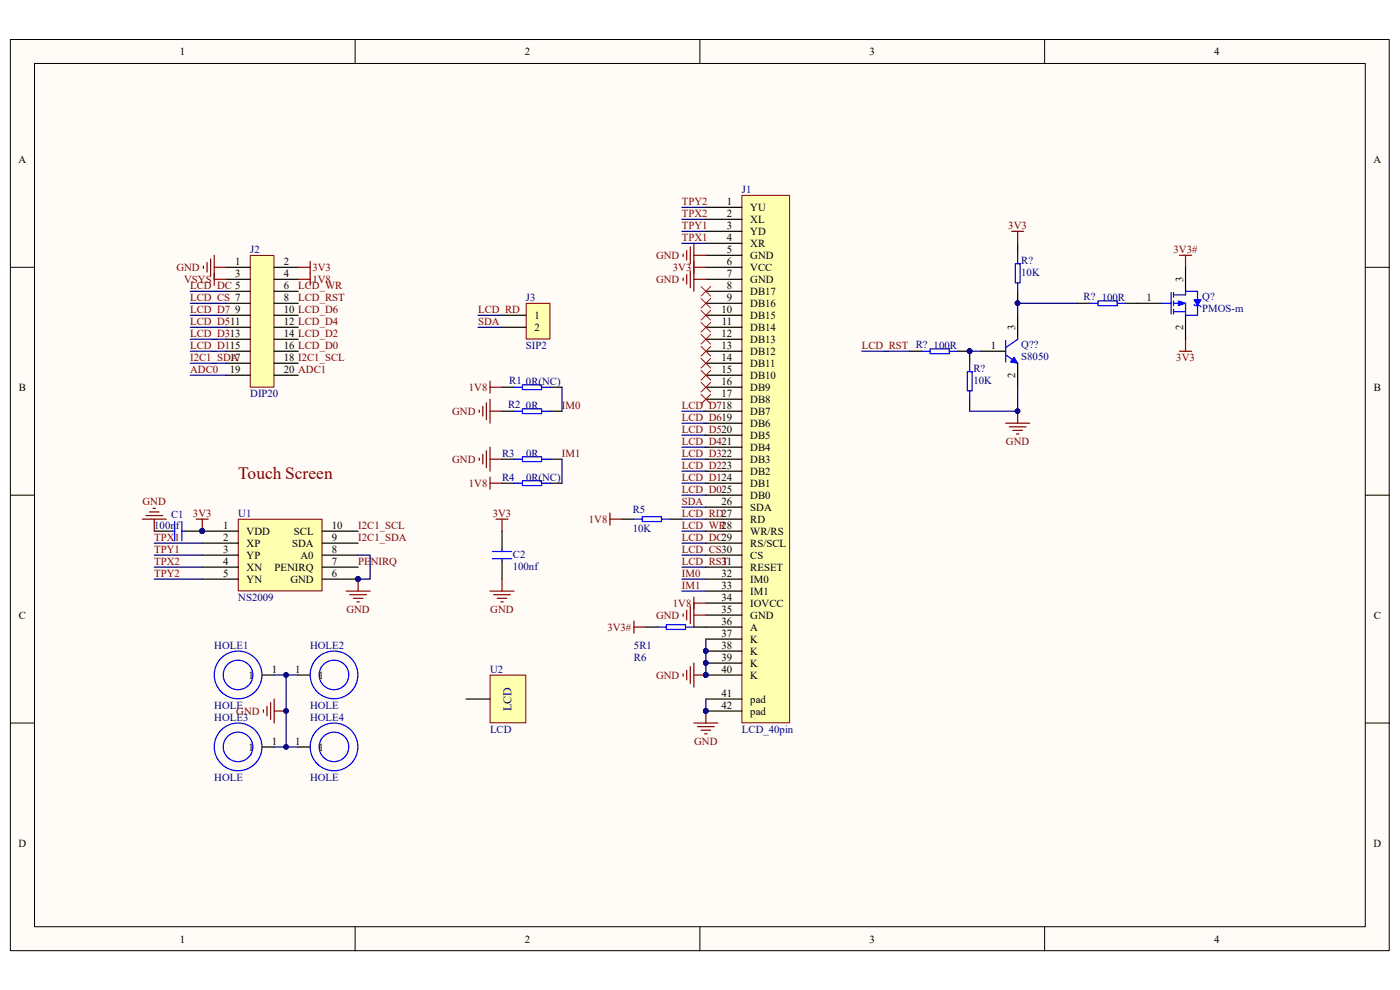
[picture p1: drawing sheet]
<svg xmlns="http://www.w3.org/2000/svg" width="297mm" height="210mm" viewBox="0 0 297 210" stroke-linecap="round" stroke-linejoin="round" font-family="sans-serif">
<path d="M2.2 8.4h292.5v193.3h-292.5z" fill="#fffcf8"/>
<path d="M2.2 8.4h292.5v193.3h-292.5z" fill="none" stroke="#000" stroke-width=".21"/>
<path d="M7.4 13.5h282.2v183.1h-282.2z" fill="#fffcf8"/>
<g fill="none" stroke="#000" stroke-width=".21">
<path d="M7.3 13.5h282.3v183.1h-282.3zM75.3 8.4v5.1M148.5 8.4v5.1M221.6 8.4v5.1M2.2 56.7h5.1M289.7 56.7h5.1M2.2 105h5.1M289.7 105h5.1M2.2 153.4h5.1M289.7 153.4h5.1M75.3 196.6v5.1M148.5 196.6v5.1"/>
<path d="M221.6 196.6v5.1"/>
</g>
<path d="M157.4 41.5h10.1v111.8h-10.1z" fill="#ffffb0"/>
<path d="M157.4 41.4h10.1v111.9h-10.1z" fill="none" stroke="#800000" stroke-width=".21"/>
<g fill="none" stroke="#000" stroke-width=".25">
<path d="M149.8 44h7.6M149.8 46.5h7.6M149.8 49.1h7.6M149.8 51.6h7.6M149.8 54.2h7.6M149.8 56.7h7.6M149.8 59.2h7.6M149.8 61.8h7.6M149.8 64.3h7.6M149.8 66.9h7.6M149.8 69.4h7.6M149.8 72h7.6"/>
<path d="M149.8 74.5h7.6M149.8 77.1h7.6M149.8 79.6h7.6M149.8 82.1h7.6M149.8 84.7h7.6M149.8 87.2h7.6M149.8 89.8h7.6M149.8 92.3h7.6M149.8 94.9h7.6M149.8 97.4h7.6M149.8 100h7.6M149.8 102.5h7.6"/>
<path d="M149.8 105h7.6M149.8 107.6h7.6M149.8 110.1h7.6M149.8 112.7h7.6M149.8 115.2h7.6M149.8 117.8h7.6M149.8 120.3h7.6M149.8 122.9h7.6M149.8 125.4h7.6M149.8 127.9h7.6M149.8 130.5h7.6M149.8 133h7.6"/>
<path d="M149.8 135.6h7.6M149.8 138.1h7.6M149.8 140.7h7.6M149.8 143.2h7.6M149.8 148.3h7.6M149.8 150.8h7.6"/>
</g>
<g fill="#000080" stroke="#000080" stroke-width=".21">
<circle cx="149.7" cy="138.1" r=".48"/>
<circle cx="149.7" cy="140.6" r=".48"/>
<circle cx="149.7" cy="143.2" r=".48"/>
<circle cx="149.7" cy="150.8" r=".48"/>
</g>
<path d="M50.6 110.2h17.7v15.1h-17.7z" fill="#ffffb0"/>
<path d="M50.5 110.2h17.8v15.1h-17.8z" fill="none" stroke="#800000" stroke-width=".21"/>
<g fill="none" stroke="#000" stroke-width=".25">
<path d="M106.5 87.2h2.5M106.5 97.4h2.5M106.5 82.1h2.5M116.7 87.2h2.5M116.7 97.4h2.5M116.7 82.1h2.5M32.7 112.7h3.8M39.1 112.7h11.4M42.9 115.2h7.6M42.9 117.8h7.6M68.3 112.7h7.7M68.3 115.2h7.7"/>
<path d="M68.3 117.8h7.7M106.5 102.5h2.5M116.7 102.5h2.5M131.9 110.1h2.6M142.1 110.1h2.6M42.9 120.3h7.6M42.9 122.9h7.6M68.3 120.3h7.7M68.3 122.9h7.7M137 133h2.6M147.2 133h2.6"/>
</g>
<g fill="#000080" stroke="#000080" stroke-width=".21">
<circle cx="42.9" cy="112.6" r=".48"/>
<circle cx="76" cy="122.8" r=".48"/>
<circle cx="149.7" cy="143.2" r=".48"/>
<circle cx="149.7" cy="150.8" r=".48"/>
</g>
<g fill="none" stroke="#800000" stroke-width=".25">
<path d="M144.9 53.9v.5M144.9 59v.5M145.7 53.1v2.1M145.7 58.2v2.1M146.4 52.4v3.5M146.4 57.5v3.5M147.2 51.6v10.2M147.2 54.2h2.6M147.2 56.7h2.6M147.2 59.2h2.6M101.7 87v.5M101.7 97.2v.5"/>
<path d="M102.4 86.2v2.1M102.4 96.4v2M103.2 85.5v3.5M103.2 95.6v3.6M104 80.9v2.5M104 84.7v5.1M104 94.9v5.1M104 87.2h2.5M104 97.4h2.5M104 82.1h2.5M30.2 110.1h5.1M30.9 109.4h3.6"/>
<path d="M31.7 108.6h2M32.5 107.8h.5M32.7 110.1v2.6M41.6 110.1h2.6M42.9 110.1v2.6M104 101.2v2.6M104 102.5h2.5M129.4 110.1h2.5M129.4 108.9v2.5M73.4 125.4h5.1M74.2 126.2h3.6M75 126.9h2"/>
<path d="M75.7 127.7h.5M76 122.9v2.5M134.5 131.8v2.5M134.5 133h2.5M144.9 130.2v.5M145.7 129.5v2M146.4 128.7v3.6M147.2 126.7v6.3M147.2 130.5h2.6M147.2 127.9h2.6M144.9 142.9v.6M145.7 142.2v2"/>
<path d="M146.4 141.4v3.6M147.2 140.7v5M147.2 143.2h2.6M147.2 153.4h5.1M148 154.1h3.5M148.7 154.9h2.1M149.5 155.7h.5M149.8 150.8v2.6"/>
</g>
<g fill="none" stroke="#00f" stroke-width=".25">
<path d="M109 87.2h1.8M109 97.4h1.8M109 82.1h1.8M110.8 86.7h4.1v1h-4.1zM110.8 96.9h4.1v1h-4.1zM110.8 81.6h4.1v1.1h-4.1zM114.9 87.2h1.8M114.9 97.4h1.8M114.9 82.1h1.8M36.5 112.7h.6M37.1 110.6v4.1M38.6 110.6v4.1"/>
<path d="M38.6 112.7h.5M109 102.5h1.8M110.8 102h4.1v1h-4.1zM114.9 102.5h1.8M134.5 110.1h1.8M136.3 109.6h4v1h-4zM140.3 110.1h1.8M139.6 133h1.8M141.4 132.5h4v1h-4zM145.4 133h1.8"/>
</g>
<g fill="none" stroke="#f00" stroke-width=".21">
<path d="M148.7 60.8l2.1 2M148.7 63.3l2.1 2.1M148.7 65.9l2.1 2M148.7 68.4l2.1 2M148.7 71l2.1 2M148.7 73.5l2.1 2M148.7 76l2.1 2.1M148.7 78.6l2.1 2M150.8 60.8l-2.1 2M150.8 63.3l-2.1 2.1M150.8 65.9l-2.1 2M150.8 68.4l-2.1 2"/>
<path d="M150.8 71l-2.1 2M150.8 73.5l-2.1 2M150.8 76l-2.1 2.1M150.8 78.6l-2.1 2M148.7 81.1l2.1 2.1M148.7 83.7l2.1 2M150.8 81.1l-2.1 2.1M150.8 83.7l-2.1 2"/>
</g>
<path d="M111.7 64.4h5v7.5h-5z" fill="#ffffb0"/>
<path d="M111.6 64.3h5.1v7.6h-5.1z" fill="none" stroke="#800000" stroke-width=".21"/>
<path d="M106.5 66.9h5.1M106.5 69.4h5.1" fill="none" stroke="#000" stroke-width=".25"/>
<path d="M53.1 54.2h5v27.9h-5z" fill="#ffffb0"/>
<path d="M53.1 54.2h5v27.9h-5z" fill="none" stroke="#800000" stroke-width=".21"/>
<g fill="none" stroke="#000" stroke-width=".25">
<path d="M48 56.7h5.1M48 59.2h5.1M58.2 56.7h5.1M58.2 59.2h5.1M48 61.8h5.1M48 64.3h5.1M48 66.9h5.1M48 69.4h5.1M48 72h5.1M48 74.5h5.1M48 77.1h5.1M48 79.6h5.1"/>
<path d="M58.2 61.8h5.1M58.2 64.3h5.1M58.2 66.9h5.1M58.2 69.4h5.1M58.2 72h5.1M58.2 74.5h5.1M58.2 77.1h5.1M58.2 79.6h5.1M55.6 143.2h2.6M55.6 158.5h2.6M63.3 143.2h2.5M63.3 158.5h2.5"/>
</g>
<g fill="none" stroke="#800000" stroke-width=".25">
<path d="M43.2 56.4v.6M43.9 55.7v2M44.7 54.9v3.6M45.5 54.2v6.3M45.5 56.7h2.5M45.5 59.2h2.5M63.3 56.7h2.5M63.3 59.2h2.5M65.8 55.4v5.1M55.9 150.6v.5M56.6 149.8v2.1M57.4 149.1v3.5"/>
<path d="M58.2 148.3v5.1M58.2 150.8h2.5"/>
</g>
<path d="M53.2 144.7a3.1 3.1 0 0 0-2.5-4.7 3.1 3.1 0 0 0-3.1 4.4 3.1 3.1 0 0 0 5.3 .8l.3-.4M53.2 160a3.1 3.1 0 0 0-2.5-4.7 3.1 3.1 0 0 0-3.1 4.3 3.1 3.1 0 0 0 5.3 .9l.3-.5M54.9 145.7a5.1 5.1 0 0 0-4.2-7.6 5.1 5.1 0 0 0-4.8 7.2 5.1 5.1 0 0 0 8.6 1l.4-.5M66.5 140.6a5.1 5.1 0 0 1 8.7-.1 5.1 5.1 0 0 1-4 7.7 5.1 5.1 0 0 1-5-7l.2-.5M66.5 155.9a5.1 5.1 0 0 1 8.7-.1 5.1 5.1 0 0 1-4 7.7 5.1 5.1 0 0 1-5-7.1l.2-.4M68.1 141.6a3.1 3.1 0 0 1 5.4-.1 3.1 3.1 0 0 1-2.4 4.8 3.1 3.1 0 0 1-3.2-4.3l.2-.4M68.1 156.9a3.1 3.1 0 0 1 5.4-.1 3.1 3.1 0 0 1-2.4 4.8 3.1 3.1 0 0 1-3.2-4.3l.2-.4M54.9 160.9a5.1 5.1 0 0 0-4.2-7.5 5.1 5.1 0 0 0-4.8 7.2 5.1 5.1 0 0 0 8.6 1l.4-.6" fill="none" stroke="#00f" stroke-width=".25"/>
<circle cx="60.7" cy="150.8" r=".48" fill="#000080" stroke="#000080" stroke-width=".21"/>
<path d="M104 143.3h7.5v10h-7.5z" fill="#ffffb0"/>
<path d="M104 143.2h7.5v10.1h-7.5z" fill="none" stroke="#800000" stroke-width=".21"/>
<path d="M208.3 74.5h5.1M215.9 66.9v5.1M215.9 77.1v5M106.5 112.7v3.8M106.5 119v3.9M98.9 148.3h5.1" fill="none" stroke="#000" stroke-width=".25"/>
<path d="M213.4 75.3l2.5 1.8M213.4 72.2v4.6M215.9 72l-2.5 1.7M104.5 118.5h4M104.5 117h4M106.5 116.5v.5M106.5 118.5v.5" fill="none" stroke="#00f" stroke-width=".25"/>
<path d="M105.2 110.1h2.6M106.5 110.1v2.6M104 125.4h5M104.7 126.2h3.6M105.5 126.9h2M106.3 127.7h.5M106.5 122.9v2.5" fill="none" stroke="#800000" stroke-width=".25"/>
<path d="M215.1 75.8l.8 1.3-1.5-.3z" fill="#00f"/>
<path d="M215.1 75.8l.8 1.3-1.5-.3z" fill="none" stroke="#00f" stroke-width=".21"/>
<path d="M215.9 51.6v2.6M251.5 56.7v5.1M193 74.5h2.5M203.2 74.5h2.5v2.6M215.9 61.8v2.5M228.6 64.3h2.6M238.8 64.3h7.6M251.5 66.9v5.1M205.7 84.7v2.5" fill="none" stroke="#000" stroke-width=".25"/>
<g fill="#000080" stroke="#000080" stroke-width=".21">
<circle cx="205.7" cy="74.5" r=".48"/>
<circle cx="215.9" cy="87.2" r=".48"/>
<circle cx="215.9" cy="64.3" r=".48"/>
</g>
<g fill="none" stroke="#00f" stroke-width=".25">
<path d="M215.4 55.9h1v4.1h-1zM215.9 54.2v1.7M195.5 74.5h1.8M197.3 74h4.1v1h-4.1zM201.4 74.5h1.8M205.2 78.8h1v4.1h-1zM205.7 77.1v1.7M215.9 60v1.8M231.2 64.3h1.7M232.9 63.8h4.1v1h-4.1zM237 64.3h1.8M246.4 64.3h2.1"/>
<path d="M248.5 62v4.6M249 64.3h2.5v2.6M249 62.6h2.5M249 66.1h2.5M249 62v1.1M249 63.8v1M249 65.6v1M251.5 61.8h2.6v1.8M254.1 64.8v2.1M205.7 82.9v1.8"/>
</g>
<path d="M214.6 49.1h2.6M215.9 49.1v2.5M250.2 54.2h2.6M251.5 54.2v2.5M250.2 74.5h2.6M251.5 72v2.5M213.4 89.8h5M214.1 90.5h3.6M214.9 91.3h2M215.6 92.1h.6M215.9 87.2v2.6" fill="none" stroke="#800000" stroke-width=".25"/>
<path d="M250 63.8l1.5 .5-1.5 .5z" fill="#00f"/>
<path d="M250 63.8l1.5 .5-1.5 .5z" fill="none" stroke="#00f" stroke-width=".21"/>
<path d="M251.5 61.8v.8M251.5 66.9h2.6" fill="none" stroke="#00f" stroke-width=".25"/>
<path d="M253.3 63.6h1.5l-.7 1.2z" fill="#00f"/>
<path d="M253.3 63.6h1.5l-.7 1.2z" fill="none" stroke="#00f" stroke-width=".21"/>
<path d="M253.3 64.6l.2 .2h1.1l.2 .3" fill="none" stroke="#00f" stroke-width=".25"/>
<g fill="none" stroke="#000080" stroke-width=".25">
<path d="M144.7 44h5.1M144.7 46.5h5.1M144.7 49.1h5.1M144.7 51.6h5.1M40.4 69.4h7.6M40.4 66.9h7.6M40.4 79.6h7.6M40.4 77.1h7.6M40.4 74.5h7.6M40.4 72h7.6M40.4 64.3h7.6M40.4 61.8h7.6"/>
<path d="M101.4 69.4h5.1M101.4 66.9h5.1M182.8 74.5h10.2M205.7 74.5h2.6M228.6 64.3h-12.7v2.6M119.2 82.1v5.1M119.2 97.4v5.1M144.7 87.2h5.1M144.7 89.8h5.1M144.7 92.3h5.1M144.7 94.9h5.1M144.7 97.4h5.1"/>
<path d="M144.7 100h5.1M215.9 82.1v5.1h-10.2M32.7 115.2h10.2M32.7 117.8h10.2M76 117.8h2.5v5.1h-2.5M144.7 115.2h5.1M144.7 117.8h5.1M144.7 102.5h5.1M144.7 105h5.1M144.7 112.7h5.1M144.7 110.1h5.1M144.7 107.6h5.1"/>
<path d="M32.7 120.3h10.2M32.7 122.9h10.2M144.7 120.3h5.1M144.7 122.9h5.1M144.7 125.4h5.1M149.8 135.6v7.6M58.2 158.5h5.1M58.2 143.2h5.1M60.7 143.2v15.3M149.8 148.3v2.5"/>
</g>
<g fill="#000080" stroke="#000080" stroke-width=".21">
<circle cx="76" cy="122.8" r=".48"/>
<circle cx="149.7" cy="138.1" r=".48"/>
<circle cx="149.7" cy="140.6" r=".48"/>
<circle cx="149.7" cy="143.2" r=".48"/>
<circle cx="149.7" cy="150.8" r=".48"/>
<circle cx="60.7" cy="143.2" r=".48"/>
<circle cx="60.7" cy="150.8" r=".48"/>
<circle cx="60.7" cy="158.4" r=".48"/>
<circle cx="205.7" cy="74.5" r=".48"/>
<circle cx="215.9" cy="87.2" r=".48"/>
<circle cx="215.9" cy="64.3" r=".48"/>
</g>
<text font-size="3.7" fill="#800000" x="50.5" y="101.7">Touch Screen</text>
<text font-size="2.5" fill="#000080" x="108.5" y="150.8" transform="rotate(-90 108.5 150.8)">LCD</text>
<g font-size="2.3">
<text x="38.2" y="11.7">1</text>
<text x="111.3" y="11.7">2</text>
<text x="184.5" y="11.7">3</text>
<text x="257.6" y="11.7">4</text>
<text x="3.9" y="34.6">A</text>
<text x="291.4" y="34.6">A</text>
<text x="154.2" y="43.5">1</text>
<text x="154.2" y="46">2</text>
<text x="159.2" y="44.7">YU</text>
<text x="159.2" y="47.3">XL</text>
<text x="154.2" y="48.6">3</text>
<text x="154.2" y="51.1">4</text>
<text x="154.2" y="53.7">5</text>
<text x="159.2" y="49.8">YD</text>
<text x="159.2" y="52.4">XR</text>
<text x="49.9" y="56.2">1</text>
<text x="49.9" y="58.8">3</text>
<text x="60.2" y="56.2">2</text>
<text x="60.2" y="58.8">4</text>
<text x="154.2" y="56.2">6</text>
<text x="154.2" y="58.8">7</text>
<text x="159.2" y="54.9">GND</text>
<text x="159.2" y="57.5">VCC</text>
<text x="251" y="59.8" transform="rotate(-90 251 59.8)">3</text>
<text x="60.2" y="61.3">6</text>
<text x="60.2" y="63.8">8</text>
<text x="154.2" y="61.3">8</text>
<text x="154.2" y="63.8">9</text>
<text x="159.2" y="60">GND</text>
<text x="159.2" y="62.6">DB17</text>
<text x="159.2" y="65.1">DB16</text>
<text x="243.2" y="63.8">1</text>
<text x="49.9" y="66.4">9</text>
<text x="60.2" y="66.4">10 LCD_D6</text>
<text x="60.2" y="68.9">12 LCD_D4</text>
<text x="60.2" y="71.5">14 LCD_D2</text>
<text x="113.4" y="67.6">1</text>
<text x="113.4" y="70.2">2</text>
<text x="153" y="66.4">10</text>
<text x="153" y="71.5">12</text>
<text x="153.1" y="68.9">11</text>
<text x="159.2" y="67.6">DB15</text>
<text x="159.2" y="70.2">DB14</text>
<text x="215.4" y="69.9" transform="rotate(-90 215.4 69.9)">3</text>
<text x="251" y="70.1" transform="rotate(-90 251 70.1)">2</text>
<text x="48.8" y="76.6">17</text>
<text x="60.2" y="74">16 LCD_D0</text>
<text x="60.2" y="76.6">18 I2C1_SCL</text>
<text x="153" y="74">13</text>
<text x="153" y="76.6">14</text>
<text x="159.2" y="72.7">DB13</text>
<text x="159.2" y="75.3">DB12</text>
<text x="159.2" y="77.9">DB11</text>
<text x="210.2" y="74">1</text>
<text x="4" y="82.9">B</text>
<text x="48.8" y="79.1">19</text>
<text x="60.2" y="79.1">20 ADC1</text>
<text x="153" y="79.1">15</text>
<text x="153" y="81.7">16</text>
<text x="159.2" y="80.4">DB10</text>
<text x="159.2" y="82.9">DB9</text>
<text x="215.4" y="80.2" transform="rotate(-90 215.4 80.2)">2</text>
<text x="291.5" y="82.9">B</text>
<text x="153" y="84.2">17</text>
<text x="159.2" y="85.5">DB8</text>
<text x="159.2" y="88">DB7</text>
<text x="159.2" y="90.6">DB6</text>
<text x="159.2" y="93.1">DB5</text>
<text x="159.2" y="95.6">DB4</text>
<text x="159.2" y="98.2">DB3</text>
<text x="159.2" y="100.7">DB2</text>
<text x="153" y="107.1">26</text>
<text x="159.2" y="103.3">DB1</text>
<text x="159.2" y="105.8">DB0</text>
<text x="47.4" y="112.2">1</text>
<text x="52.3" y="113.5">VDD</text>
<text x="62.4" y="113.5">SCL</text>
<text x="70.4" y="112.2">10</text>
<text x="153" y="112.2">28</text>
<text x="159.2" y="108.4">SDA</text>
<text x="159.2" y="110.9">RD</text>
<text x="159.2" y="113.5">WR/RS</text>
<text x="47.4" y="114.7">2</text>
<text x="47.4" y="117.3">3</text>
<text x="47.4" y="119.8">4</text>
<text x="52.3" y="116">XP</text>
<text x="52.3" y="118.5">YP</text>
<text x="62" y="116">SDA</text>
<text x="63.8" y="118.5">A0</text>
<text x="70.4" y="119.8">7</text>
<text x="70.4" y="117.3">8</text>
<text x="70.4" y="114.7">9</text>
<text x="153" y="119.8">31</text>
<text x="159.2" y="116">RS/SCL</text>
<text x="159.2" y="118.5">CS</text>
<text x="47.4" y="122.3">5</text>
<text x="52.3" y="121.1">XN</text>
<text x="52.3" y="123.6">YN</text>
<text x="58.3" y="121.1">PENIRQ</text>
<text x="61.6" y="123.6">GND</text>
<text x="70.4" y="122.3">6</text>
<text x="153" y="122.3">32</text>
<text x="153" y="124.9">33</text>
<text x="159.2" y="121.1">RESET</text>
<text x="159.2" y="123.6">IM0</text>
<text x="4" y="131.3">C</text>
<text x="153" y="127.4">34</text>
<text x="153" y="130">35</text>
<text x="159.2" y="126.2">IM1</text>
<text x="159.2" y="128.7">IOVCC</text>
<text x="159.2" y="131.3">GND</text>
<text x="291.5" y="131.3">C</text>
<text x="153" y="132.5">36</text>
<text x="153" y="135.1">37</text>
<text x="153" y="137.6">38</text>
<text x="159.2" y="133.8">A</text>
<text x="159.2" y="136.4">K</text>
<text x="52.7" y="144">1</text>
<text x="57.7" y="142.7">1</text>
<text x="62.6" y="142.7">1</text>
<text x="67.6" y="144">1</text>
<text x="153" y="140.2">39</text>
<text x="153" y="142.7">40</text>
<text x="159.2" y="138.9">K</text>
<text x="159.2" y="141.4">K</text>
<text x="159.2" y="144">K</text>
<text x="153" y="147.8">41</text>
<text x="159.2" y="149.1">pad</text>
<text x="153" y="150.3">42</text>
<text x="159.2" y="151.6">pad</text>
<text x="52.7" y="159.3">1</text>
<text x="57.7" y="158">1</text>
<text x="62.6" y="158">1</text>
<text x="67.6" y="159.3">1</text>
<text x="3.9" y="179.6">D</text>
<text x="291.4" y="179.6">D</text>
<text x="38.2" y="199.9">1</text>
<text x="111.3" y="199.9">2</text>
<text x="184.5" y="199.9">3</text>
<text x="257.6" y="199.9">4</text>
</g>
<g font-size="2.3" fill="#000080">
<text x="157.4" y="40.9">J1</text>
<text x="53.1" y="53.7">J2</text>
<text x="216.7" y="56">R?</text>
<text x="216.7" y="58.5">10K</text>
<text x="111.6" y="63.8">J3</text>
<text x="229.9" y="63.6">R? 100R</text>
<text x="255.1" y="63.6">Q?</text>
<text x="255.1" y="66.1">PMOS-m</text>
<text x="111.6" y="74">SIP2</text>
<text x="216.7" y="73.7">Q??</text>
<text x="216.7" y="76.3">S8050</text>
<text x="108" y="81.4">R1</text>
<text x="111.6" y="81.7">0R(NC)</text>
<text x="206.5" y="78.9">R?</text>
<text x="206.5" y="81.4">10K</text>
<text x="53.1" y="84.2">DIP20</text>
<text x="107.8" y="86.5">R2</text>
<text x="111.6" y="86.7">0R</text>
<text x="106.5" y="96.9">R3</text>
<text x="106.5" y="102">R4</text>
<text x="111.6" y="96.9">0R</text>
<text x="111.6" y="102">0R(NC)</text>
<text x="32.7" y="112.2">100nf</text>
<text x="36.3" y="109.9">C1</text>
<text x="50.5" y="109.6">U1</text>
<text x="134.2" y="108.9">R5</text>
<text x="134.2" y="112.9">10K</text>
<text x="108.8" y="118.3">C2</text>
<text x="108.8" y="120.8">100nf</text>
<text x="50.5" y="127.4">NS2009</text>
<text x="45.5" y="137.6">HOLE1</text>
<text x="65.8" y="137.6">HOLE2</text>
<text x="134.5" y="137.6">5R1</text>
<text x="104" y="142.7">U2</text>
<text x="134.5" y="140.2">R6</text>
<text x="45.5" y="150.3">HOLE</text>
<text x="45.5" y="152.9">HOLE3</text>
<text x="65.8" y="150.3">HOLE</text>
<text x="65.8" y="152.9">HOLE4</text>
<text x="104" y="155.4">LCD</text>
<text x="157.4" y="155.4">LCD_40pin</text>
<text x="45.5" y="165.6">HOLE</text>
<text x="65.8" y="165.6">HOLE</text>
</g>
<g font-size="2.3" fill="#800000">
<text x="144.7" y="46">TPX2</text>
<text x="144.7" y="43.5">TPY2</text>
<text x="144.7" y="51.1">TPX1</text>
<text x="144.7" y="48.6">TPY1</text>
<text x="213.9" y="48.6">3V3</text>
<text x="249" y="53.7">3V3#</text>
<text x="37.4" y="57.5">GND</text>
<text x="66.3" y="57.5">3V3</text>
<text x="139.2" y="54.9">GND</text>
<text x="142.7" y="57.5">3V3</text>
<text x="39.1" y="60">VSYS</text>
<text x="40.3" y="61.3">LCD_DC 5</text>
<text x="40.3" y="63.8">LCD_CS 7</text>
<text x="63.2" y="61.3">LCD_WR</text>
<text x="63.2" y="63.8">LCD_RST</text>
<text x="66.3" y="60">1V8</text>
<text x="139.2" y="60">GND</text>
<text x="40.3" y="71.5">LCD_D313</text>
<text x="40.3" y="68.9">LCD_D511</text>
<text x="40.3" y="66.4">LCD_D7</text>
<text x="101.4" y="66.4">LCD_RD</text>
<text x="101.4" y="68.9">SDA</text>
<text x="40.3" y="74">LCD_D115</text>
<text x="40.3" y="76.6">I2C1_SDA</text>
<text x="182.8" y="74">LCD_RST R? 100R</text>
<text x="249.6" y="76.6">3V3</text>
<text x="40.3" y="79.1">ADC0</text>
<text x="99.5" y="82.9">1V8</text>
<text x="95.9" y="88">GND</text>
<text x="119.2" y="86.7">IM0</text>
<text x="144.7" y="89.3">LCD_D619</text>
<text x="144.7" y="86.7">LCD_D718</text>
<text x="144.7" y="94.4">LCD_D421</text>
<text x="144.7" y="91.8">LCD_D520</text>
<text x="213.4" y="94.4">GND</text>
<text x="95.9" y="98.2">GND</text>
<text x="119.2" y="96.9">IM1</text>
<text x="144.7" y="102">LCD_D124</text>
<text x="144.7" y="99.4">LCD_D223</text>
<text x="144.7" y="96.9">LCD_D322</text>
<text x="30.2" y="107.1">GND</text>
<text x="99.5" y="103.3">1V8</text>
<text x="144.7" y="104.6">LCD_D025</text>
<text x="144.7" y="107.1">SDA</text>
<text x="40.9" y="109.6">3V3</text>
<text x="76" y="112.2">I2C1_SCL</text>
<text x="104.5" y="109.6">3V3</text>
<text x="124.9" y="110.9">1V8</text>
<text x="144.7" y="112.2">LCD_WR</text>
<text x="144.7" y="109.6">LCD_RD27</text>
<text x="32.7" y="114.7">TPX1</text>
<text x="32.7" y="119.8">TPX2</text>
<text x="32.7" y="117.3">TPY1</text>
<text x="76" y="119.8">PENIRQ</text>
<text x="76" y="114.7">I2C1_SDA</text>
<text x="144.7" y="119.8">LCD_RST</text>
<text x="144.7" y="117.3">LCD_CS30</text>
<text x="144.7" y="114.7">LCD_DC29</text>
<text x="32.7" y="122.3">TPY2</text>
<text x="144.7" y="122.3">IM0</text>
<text x="144.7" y="124.9">IM1</text>
<text x="73.5" y="130">GND</text>
<text x="104" y="130">GND</text>
<text x="139.2" y="131.3">GND</text>
<text x="142.7" y="128.7">1V8</text>
<text x="128.9" y="133.8">3V3#</text>
<text x="139.2" y="144">GND</text>
<text x="50.1" y="151.6">GND</text>
<text x="147.3" y="158">GND</text>
</g>
</svg>
